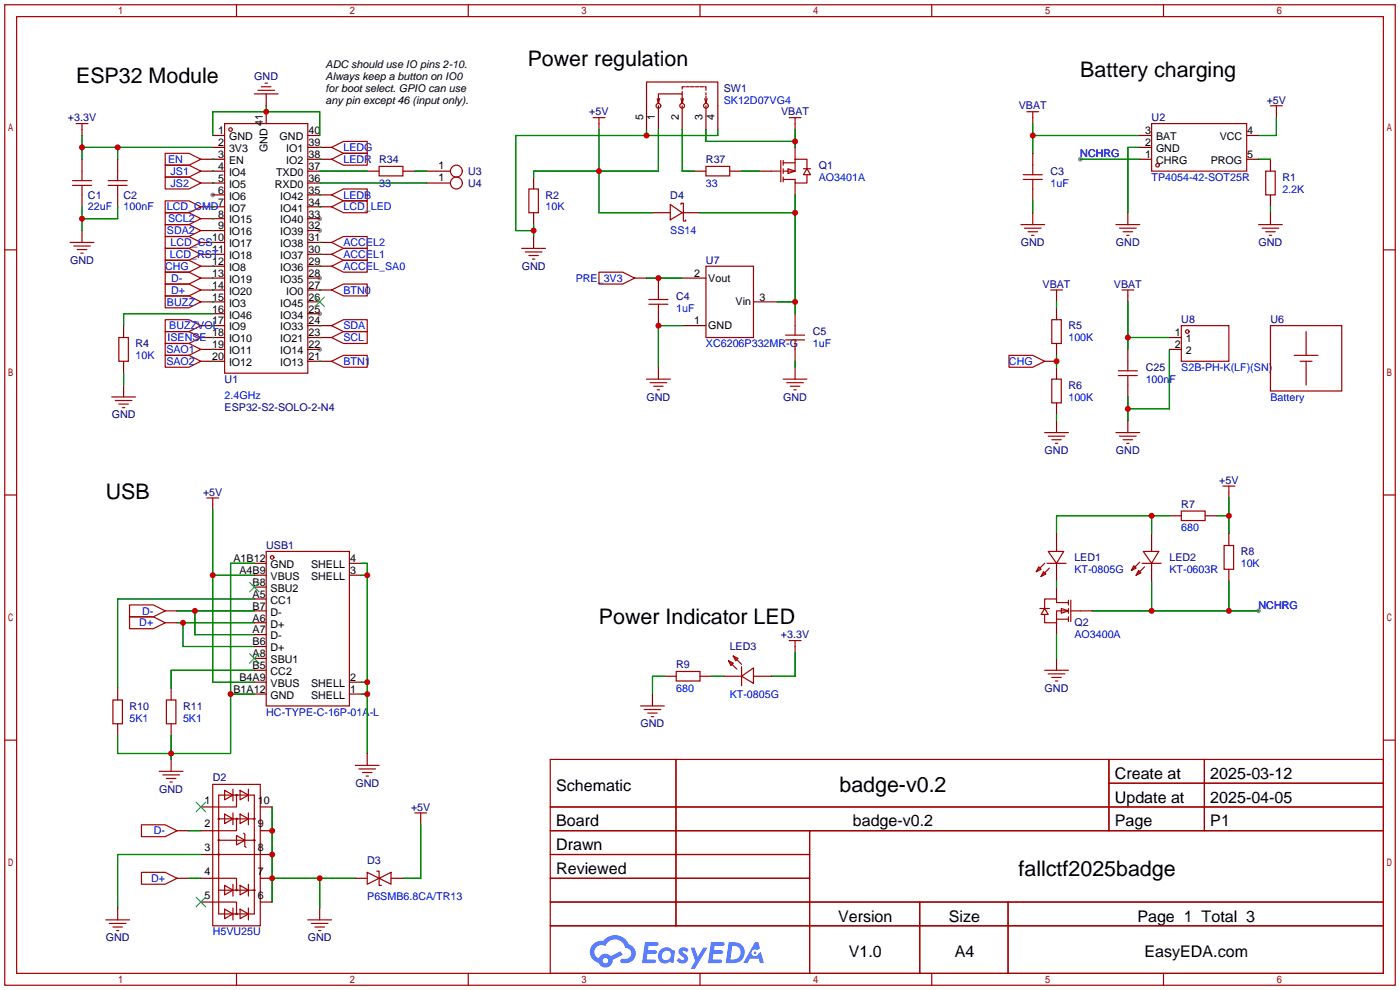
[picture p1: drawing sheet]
<svg xmlns="http://www.w3.org/2000/svg" width="299mm" height="212mm" viewBox="0 0 299 212" stroke-linecap="round" stroke-linejoin="round" font-family="sans-serif">
<g fill="#999">
<circle cx="45.5" cy="41.7" r=".51"/>
<circle cx="68.3" cy="74.7" r=".51"/>
<circle cx="68.3" cy="67.1" r=".51"/>
<circle cx="68.3" cy="59.4" r=".51"/>
<circle cx="68.3" cy="49.3" r=".51"/>
<circle cx="68.3" cy="46.7" r=".51"/>
<circle cx="230.9" cy="34" r=".51"/>
<circle cx="269" cy="130.6" r=".51"/>
</g>
<g fill="none" stroke="#a10000" stroke-width=".25">
<path d="M1 1h297.2v209.6h-297.2zM3.6 3.6h292.1v204.4h-292.1zM50.5 1v2.6M100.1 1v2.6M149.6 1v2.6M199.1 1v2.6M248.7 1v2.6M1 53.4h2.6M295.7 53.4h2.5M1 105.8h2.6M295.7 105.8h2.5M1 158.2h2.6"/>
<path d="M295.7 158.2h2.5M117.6 162.3h178.1v45.7h-178.1zM117.6 172.5h178.1M117.6 177.5h178.1M144.5 162.3v35.6M173 177.5v30.5M237 162.3v15.2M237 167.4h58.7M257.4 162.3v15.2M117.6 182.6h55.4M117.6 192.8h178.1M117.6 187.7h55.4"/>
<path d="M117.6 197.9h178.1M196.6 192.8v15.2M215.4 192.8v15.2M50.5 208v2.6M100.1 208v2.6M149.6 208v2.6M199.1 208v2.6M248.7 208v2.6"/>
</g>
<g fill="#5487ff">
<path d="M145.3 202.7a1.3 1.3 0 0 1 1.9 .3l-.4 .6a.54 .54 0 0 0-.9-.2l.1 .2a1.34 1.34 0 0 1 .9 1.8 1.47 1.47 0 0 1-2.3-.1l.5-.6 .8 .5a.31 .31 0 0 0 .4-.3 .31 .31 0 0 0-.3-.4 1.12 1.12 0 0 1-.7-1.8z"/>
<path d="M147.6 202.5h.9l.6 2 1.2-2h.9l-2.7 4.6h-.9l1-1.7z"/>
<path d="M137.8 201.4h1.7a1.31 1.31 0 0 1 1.2 .2 .4 .4 0 0 1-.3 .5l-1.8 .1-.1 .9h1.6a.4 .4 0 0 1 .4 .4 .4 .4 0 0 1-.5 .4h-1.6l-.2 1.2h1.4a.46 .46 0 0 1 .5 0 .46 .46 0 0 1 .1 .5l-.4 .2h-2.6z"/>
<path d="M151.9 201.4h1.7a1.32 1.32 0 0 1 1.2 .2 .39 .39 0 0 1-.3 .5l-1.8 .1-.1 .9h1.6a.4 .4 0 0 1 .4 .4 .4 .4 0 0 1-.4 .4h-1.7l-.2 1.2h1.4a.46 .46 0 0 1 .5 0 .46 .46 0 0 1 .1 .5l-.4 .2h-2.6z"/>
<path d="M161.3 201.4h.8l.3 1.3-.6 .4a.75 .75 0 0 0-1.1 .3 .75 .75 0 0 0 .5 1 .75 .75 0 0 0 .9-.7l.5-.2 .6 2.3h-.8l-.3-.9h-1.8l-.5 .9h-1z"/>
<path d="M155.7 201.4l-.6 4.4h1.5a2.27 2.27 0 0 0 2.6-2.2 2.27 2.27 0 0 0-2.7-2.2zM156.5 202.1a1.5 1.5 0 0 1 1.8 1.6 1.5 1.5 0 0 1-1.9 1.4h-.3z"/>
<path d="M141.2 203a1.6 1.6 0 0 0-.3 2.3 1.6 1.6 0 0 0 2.3 .2l.7 .3 .3-2.4-.1-.3-.5-.1a1.58 1.58 0 0 0-2.4 0zM141.8 203.5a.98 .98 0 0 1 1.6 .4 .98 .98 0 0 1-1.1 1.3 .94 .94 0 0 1-.9-.7 .94 .94 0 0 1 .4-1z"/>
<path d="M126.8 201.8a2.37 2.37 0 0 0 1.1 4 1.54 1.54 0 0 0 1.8 1 1.54 1.54 0 0 0 1.2-1.6l2.2-1.1-.5-.8-2 1a1.57 1.57 0 0 0-2.7 .5 1.5 1.5 0 0 1-.7-2.1 1.5 1.5 0 0 1 2.2-.5 2.23 2.23 0 0 1 2.3-1.4 2.23 2.23 0 0 1 2 1.8 1.16 1.16 0 0 1 1.2 1.1 1.16 1.16 0 0 1-1.1 1.2h-.7a.47 .47 0 0 0-.5 .4 .47 .47 0 0 0 .4 .5 2.17 2.17 0 0 0 2.5-.9 2.17 2.17 0 0 0-.3-2.7l-.8-.4a3.2 3.2 0 0 0-5.5-.7l-1.1 .1zM128.8 205.3a.6 .6 0 0 1 1.2 0 .6 .6 0 0 1-1.2 0z"/>
<circle cx="161.4" cy="203.6" r=".28"/>
</g>
<g fill="none" stroke="#870000" stroke-width=".25">
<path d="M17.5 27.7v1.3M17.5 34v2.6M25.1 34v2.6M42.9 34h5.1M42.9 36.6h5.1M42.9 39.1h5.1M45.5 29h2.5M45.5 31.5h2.5M56.9 20.1v2.5M56.9 23.9v2.5M65.8 29h2.5M65.8 31.5h5.1"/>
<path d="M65.8 34h5.1M65.8 36.6h2.5M65.8 39.1h2.5M78.5 36.6h2.5M86.1 36.6h2.5M91.2 36.6h5.1M91.2 39.1h5.1M114 37.8v2.6M128 26.4v1.3M138.2 22.6v5.1M140.7 22.6v5.1M145.8 22.6v5.1"/>
<path d="M148.3 36.6h2.6M150.9 22.6v5.1M153.4 22.6v5.1M156 36.6h2.5M162.3 36.6h2.5M169.9 26.4v1.3M169.9 31.5v2.5M169.9 39.1v2.6M220.7 25.1v1.3M220.7 32.8v2.5M243.6 29h2.5M243.6 31.5h2.5"/>
<path d="M243.6 34h2.5M266.4 29h2.6M266.4 34h2.6M271.5 34v2.6M272.8 23.9v1.2M17.5 41.7v2.5M17.5 49.3v2.5M25.1 41.7v2.5M42.9 44.2h5.1M42.9 46.7h5.1M42.9 49.3h5.1M42.9 51.8h5.1"/>
<path d="M42.9 54.4h5.1M42.9 56.9h5.1M42.9 59.4h5.1M45.5 41.7h2.5M65.8 41.7h5.1M65.8 44.2h5.1M65.8 46.7h2.5M65.8 49.3h2.5M65.8 51.8h5.1M65.8 54.4h5.1M65.8 56.9h5.1M65.8 59.4h2.5"/>
<path d="M114 45.5v2.5M114 50.5v2.6M135.6 59.4h2.6M139.4 45.5h3.9M140.7 59.4v2.6M145.8 59.4h5.1M145.8 45.5h3.8M220.7 40.4v2.5M220.7 45.5v2.5M241 45.5v2.5M271.5 41.7v2.5M271.5 45.5v2.5"/>
<path d="M26.4 69.6v2.5M26.4 77.2v2.6M42.9 62h5.1M42.9 64.5h5.1M42.9 69.6h5.1M42.9 72.1h5.1M42.9 74.7h5.1M42.9 77.2h5.1M45.5 67.1h2.5M65.8 62h5.1M65.8 64.5h2.5M65.8 67.1h2.5"/>
<path d="M65.8 69.6h5.1M65.8 72.1h5.1M65.8 74.7h2.5M65.8 77.2h5.1M140.7 67.1v2.5M140.7 78.5v2.5M145.8 69.6h5.1M161 64.5h5.1M169.9 67.1v2.5M169.9 74.7v2.5M169.9 78.5v2.5M223.3 77.2h2.5"/>
<path d="M225.8 63.2v1.3M225.8 65.8v2.5M225.8 73.4v2.5M225.8 78.5v2.5M241 63.2v1.3M241 74.7v2.5M249.9 72.1h2.6M249.9 74.7h2.6M26.4 82.3v2.5M225.8 86.1v2.5M225.8 89.9v2.6M241 82.3v2.5"/>
<path d="M241 89.9v2.6M45.5 107.7v1.3M225.8 114v3.9M246.1 114v3.9M249.9 110.2h2.6M257.6 110.2h2.5M262.6 105.2v1.2M262.6 114v2.6M35.3 130.6h2.5M35.3 133.1h2.5M54.4 120.4h2.5M54.4 122.9h2.5"/>
<path d="M54.4 125.5h2.5M54.4 128h2.5M54.4 130.6h2.5M54.4 133.1h2.5M54.4 135.6h2.5M54.4 138.2h2.5M74.7 120.4h2.5M74.7 122.9h2.5M169.9 138.2v1.2M225.8 120.4v3.8M225.8 125.5v2.5M225.8 133.1v2.5"/>
<path d="M230.9 130.6h2.5M246.1 120.4v3.8M262.6 121.7v2.5M25.1 147.1v2.5M25.1 154.7v2.5M36.6 147.1v2.5M36.6 154.7v2.5M54.4 140.7h2.5M54.4 143.3h2.5M54.4 145.8h2.5M54.4 148.3h2.5M74.7 145.8h2.5"/>
<path d="M74.7 148.3h2.5M139.4 148.3v2.6M142 144.5h2.5M149.6 144.5h2.5M154.7 144.5h3.8M161 144.5h3.8M225.8 140.7v2.6M36.6 162.3v2.5M37.8 177.5h2.6M42.9 177.5h2.6M42.9 172.5h2.6M55.6 177.5h2.6"/>
<path d="M55.6 172.5h2.6M78.5 161v2.6M89.9 175v1.3M25.1 194.1v2.5M37.8 187.7h2.6M42.9 187.7h2.6M42.9 182.6h2.6M42.9 192.8h2.6M55.6 187.7h2.6M55.6 182.6h2.6M55.6 192.8h2.6M68.3 194.1v2.5"/>
<path d="M75.9 187.7h2.6M83.6 187.7h2.5"/>
</g>
<g fill="none" stroke="#a10000" stroke-width=".25">
<path d="M55.1 19.3h3.6M55.9 18.5h2M56.6 17.8h.5M145.8 19.6v.5M146.3 18.5h-.5v.6M146.6 18.5h.7M147.6 18.5h.7M148.6 18.5h.8M149.6 18.5h.8M150.6 18.5h.3v.8M150.9 19.8v.5M15.5 38.6h4.1"/>
<path d="M15.5 39.6h4.1M16.3 26.4h2.5M17.5 26.4v1.3M17.5 36.6v2M17.5 39.6v2.1M23.1 38.6h4.1M23.1 39.6h4.1M25.1 36.6v2M25.1 39.6v2.1M35.3 32.8h5.1l2.5 1.2-2.5 1.3h-5.1zM35.3 37.8h5.1l2.5 1.3-2.5 1.3h-5.1zM35.3 35.3h5.1l2.5 1.3-2.5 1.2h-5.1z"/>
<path d="M48 26.4h17.8v53.4h-17.8zM54.4 20.1h5M70.9 34l2.5-1.2h5.1v2.5h-5.1zM70.9 31.5l2.5-1.3h5.1v2.6h-5.1zM81 35.6h5.1v2h-5.1zM126.7 25.1h2.6M128 25.1v1.3M138.2 22.6v-5.1h15.2v5.1M140.5 21.1l.2 1M141 21.1l-.3 1M145.5 21.1l.3 1M146 21.1l-.2 1v-2h-5.1v2"/>
<path d="M150.6 21.1l.3 1M150.9 35.6h5.1v2h-5.1zM150.9 20.6v.5M151.1 21.1l-.2 1v-.8M164.8 36.6h2.1M166.9 34.3v4.6M167.4 34.8h2.5M167.4 34.3v1M167.4 36.1v1M167.4 37.8v1.1M168.4 36.1l1.5 .5-1.5 .5zM168.7 25.1h2.5"/>
<path d="M169.9 25.1v1.3M171.7 36.1h1.5M172.5 36.1l.7 1.2h-1.5zM172.5 36.1v-2.1h-2.6v2.6h-2.5M172.5 37.3v1.8h-2.6v-.7h-2.5M218.7 37.3h4.1M218.7 38.4h4.1M219.5 23.9h2.5M220.7 23.9v1.2M220.7 35.3v2M220.7 38.4v2M246.1 26.4h20.3v10.2h-20.3z"/>
<path d="M270.5 36.6h2v5.1h-2zM271.5 22.6h2.6M272.8 22.6v1.3M15 51.8h5.1M15.7 52.6h3.6M16.5 53.3h2M17.3 54.1h.5M35.3 58.2h5.1l2.5 1.2-2.5 1.3h-5.1zM35.3 42.9h5.1l2.5 1.3-2.5 1.3h-5.1zM35.3 48h5.1l2.5 1.3-2.5 1.2h-5.1zM35.3 53.1h5.1l2.5 1.3-2.5 1.2h-5.1zM35.3 50.5h5.1l2.5 1.3-2.5 1.3h-5.1z"/>
<path d="M35.3 45.5h5.1l2.5 1.2-2.5 1.3h-5.1zM35.3 55.6h5.1l2.5 1.3-2.5 1.3h-5.1zM70.9 56.9l2.5-1.3h5.1v2.6h-5.1zM70.9 41.7l2.5-1.3h5.1v2.5h-5.1zM70.9 51.8l2.5-1.3h5.1v2.6h-5.1zM70.9 54.4l2.5-1.3h5.1v2.5h-5.1zM70.9 44.2l2.5-1.3h5.1v2.6h-5.1zM111.5 53.1h5.1M112.3 53.8h3.5M113 40.4h2.1v5.1h-2.1zM113 54.6h2.1M113.8 55.4h.5"/>
<path d="M128 58.2h5.1l2.5 1.2-2.5 1.3h-5.1zM143.3 43.7l2.5 1.8-2.5 1.5zM145.5 43.7v-.3h.5v3.8h.6v-.2M150.9 56.9h10.1v15.2h-10.1zM218.2 48h5.1M218.9 48.8h3.6M219.7 49.5h2M220.5 50.3h.5M238.5 48h5.1M239.3 48.8h3.5M240 49.5h2.1M240.8 50.3h.5"/>
<path d="M269 48h5.1M269.7 48.8h3.6M270.5 49.5h2M271.3 50.3h.5M25.4 72.1h2v5.1h-2zM35.3 60.7h5.1l2.5 1.3-2.5 1.2h-5.1zM35.3 63.2h5.1l2.5 1.3-2.5 1.3h-5.1zM35.3 70.9h5.1l2.5 1.2-2.5 1.3h-5.1zM35.3 68.3h5.1l2.5 1.3-2.5 1.3h-5.1zM35.3 75.9h5.1l2.5 1.3-2.5 1.3h-5.1zM35.3 73.4h5.1l2.5 1.3-2.5 1.2h-5.1zM70.9 69.6l2.5-1.3h5.1v2.6h-5.1z"/>
<path d="M70.9 72.1l2.5-1.2h5.1v2.5h-5.1zM70.9 77.2l2.5-1.3h5.1v2.6h-5.1zM70.9 62l2.5-1.3h5.1v2.5h-5.1zM138.7 64h4M138.7 65h4M140.7 62v2M140.7 65v2.1M167.9 71.6h4.1M167.9 72.6h4.1M169.9 69.6v2M169.9 72.6v2.1M215.6 75.9h5.1l2.6 1.3-2.6 1.3h-5.1z"/>
<path d="M224.5 62h2.6M224.8 68.3h2v5.1h-2zM225.8 62v1.2M239 79.2h4.1M239.8 62h2.5M241 62v1.2M241 77.2v2M252.5 69.6h10.1v7.6h-10.1zM271.5 69.6h15.3v14h-15.3zM276.6 75.9h5.1M277.9 77.2h2.5M279.1 70.9v5"/>
<path d="M279.1 77.2v5.1M23.9 84.8h5.1M24.6 85.6h3.6M25.4 86.4h2M26.2 87.1h.5M138.2 81h5.1M138.9 81.8h3.6M139.7 82.5h2M140.5 83.3h.5M167.4 81h5.1M168.1 81.8h3.6M168.9 82.5h2"/>
<path d="M169.7 83.3h.5M223.3 92.5h5M224 93.2h3.6M224.8 81h2v5.1h-2zM224.8 94h2M225.6 94.7h.5M238.5 92.5h5.1M239 80.3h4.1M239.3 93.2h3.5M240 94h2.1M240.8 94.7h.5M241 80.3v2"/>
<path d="M44.2 106.4h2.5M45.5 106.4v1.3M56.9 117.9h17.8v33h-17.8zM224 117.9h3.3l-1.5 2.5zM244.3 117.9h3.3l-1.5 2.5zM252.5 109.2h5.1v2.1h-5.1zM261.4 103.9h2.5M261.6 116.6h2.1v5.1h-2.1zM262.6 103.9v1.3M27.7 129.3h5.1l2.5 1.3-2.5 1.2h-5.1zM27.7 131.8h5.1l2.5 1.3-2.5 1.3h-5.1zM168.7 136.9h2.5"/>
<path d="M169.9 136.9v1.3M222 121.2l.5 .5-1 .5zM222.2 130h2.1M223 122.2l.5 .5-1 .5zM223.3 130l.7 1.3h-1.5zM223.3 120.4l-1.8 1.8M223.8 120.4h4M224.3 121.4l-1.8 1.8M225.8 132.3h2.5M226.8 130l1.5 .6-1.5 .5zM228.3 128.8h-2.5v-.8h-2.5v2M228.3 130.6h-2.5v2.5h-2.5v-1.8"/>
<path d="M228.3 128.3v1M228.3 130v1.1M228.3 131.8v1M228.9 128.3v4.5M228.9 130.6h2M242.3 120.9l.5 .5-1 .5zM243.3 121.9l.5 .5-1 .5zM243.6 120.1l-1.8 1.8M244.1 120.4h4.1M244.6 121.2l-1.8 1.7M24.1 149.6h2.1v5.1h-2.1zM35.6 149.6h2v5.1h-2z"/>
<path d="M136.9 150.9h5.1M137.7 151.6h3.5M138.4 152.4h2.1M139.2 153.2h.5M144.5 143.5h5.1v2h-5.1zM155.7 141.2l1 .5-.5 .5zM155.7 141.2l1.8 1.8M156.7 140.2l1 .5-.5 .5zM156.7 140.2l1.8 1.8M158.5 144.5l2.5-1.8v3.4zM158.5 142.5v4.1M223.3 143.3h5"/>
<path d="M224 144h3.6M224.8 144.8h2M225.6 145.5h.5M30.2 176.3h5.1l2.5 1.2-2.5 1.3h-5.1zM34 164.8h5.1M34.8 165.6h3.6M35.6 166.4h2M36.3 167.1h.5M45.5 167.6h10.1v30.3h-10.1zM46.7 169.9h7.7v25.4h-7.7zM46.7 175h7.7M46.7 179.6h7.7"/>
<path d="M48 168.9l1.8 1-1.8 1zM48 174l1.8 1-1.8 1zM49.8 168.7v2.5M49.8 173.7v2.6M50.5 178.6l1.8 1-1.8 1zM50.5 169.9v2.6h-5M50.5 175v2.5h-5M51.3 168.9l1.8 1-1.8 1zM51.3 174l1.8 1-1.8 1zM52.1 178.1l.2 .2v2.5l.3 .3M53.1 168.7v2.5M53.1 173.7v2.6"/>
<path d="M75.9 163.6h5.1M76.7 164.3h3.6M77.5 165.1h2M78.2 165.9h.5M88.6 173.7h2.6M89.9 173.7v1.3M22.6 196.6h5.1M23.4 197.4h3.5M24.1 198.1h2.1M24.9 198.9h.5M30.2 186.4h5.1l2.5 1.3-2.5 1.3h-5.1zM45.5 187.7h5v2.5"/>
<path d="M45.5 192.8h5v2.5M45.5 182.6h10.1M46.7 190.2h7.7M48 189.2l1.8 1-1.8 1.1zM48 194.3l1.8 1-1.8 1zM49.8 189v2.5M49.8 194.1v2.5M51.3 189.2l1.8 1-1.8 1.1zM51.3 194.3l1.8 1-1.8 1zM53.1 189v2.5M53.1 194.1v2.5M65.8 196.6h5.1"/>
<path d="M66.5 197.4h3.6M67.3 198.1h2M68.1 198.9h.5M78.5 186.4l2.5 1.3-2.5 1.3zM80.5 186.2h.5v3h.5M81 187.7l2.6-1.3v2.6z"/>
<circle cx="49.3" cy="27.7" r=".38"/>
<circle cx="97.5" cy="39.1" r="1.27"/>
<circle cx="97.5" cy="36.6" r="1.27"/>
<circle cx="140.7" cy="22.6" r=".51"/>
<circle cx="145.8" cy="22.6" r=".51"/>
<circle cx="150.9" cy="22.6" r=".51"/>
<circle cx="247.4" cy="35.3" r=".38"/>
<circle cx="253.7" cy="70.9" r=".38"/>
<circle cx="58.2" cy="119.1" r=".38"/>
<circle cx="46.7" cy="179.6" r=".13"/>
<circle cx="46.7" cy="175" r=".13"/>
<circle cx="50.5" cy="169.9" r=".13"/>
<circle cx="50.5" cy="175" r=".13"/>
<circle cx="54.4" cy="179.6" r=".13"/>
<circle cx="54.4" cy="175" r=".13"/>
<circle cx="46.7" cy="182.6" r=".13"/>
<circle cx="50.5" cy="190.2" r=".13"/>
<circle cx="50.5" cy="195.3" r=".13"/>
<circle cx="54.4" cy="190.2" r=".13"/>
</g>
<g fill="none" stroke="#008700" stroke-width=".25">
<path d="M17.5 31.5h28M17.5 29v5M25.1 31.5v2.5M45.5 34h.1M45.5 39.1h.1M45.5 36.6h.1M45.5 29v-5.1h22.8v5.1M56.9 22.6v1.3M68.3 34h.1M68.3 31.5h.1M68.3 39.1h22.9M68.3 36.6h10.2"/>
<path d="M88.6 36.6h2.6M128 27.7v17.8h11.4M138.2 27.7v1.3M140.7 27.7v8.9h-26.7v1.2M145.8 27.7v8.9h2.5M150.9 27.7v2.5h19M153.4 27.7v1.3h-43.2v20.3h3.8M158.5 36.6h3.8M169.9 27.7v3.8M220.7 29h22.9M220.7 26.4v6.4M230.9 34h12.7"/>
<path d="M243.6 31.5h-2.6v14M269 34h2.5M272.8 25.1v3.9h-3.8M17.5 44.2v5.1M25.1 44.2v2.5h-7.6M45.5 59.4h.1M45.5 46.7h.1M45.5 49.3h.1M45.5 51.8h.1M45.5 54.4h.1M45.5 44.2h.1M45.5 56.9h.1"/>
<path d="M68.3 56.9h.1M68.3 41.7h.1M68.3 54.4h.1M68.3 51.8h.1M68.3 44.2h.1M114 48v2.5M138.2 59.4h7.6M149.6 45.5h20.3M169.9 41.7v25.4M220.7 42.9v2.6M271.5 44.2v1.3M26.4 79.8v2.5"/>
<path d="M45.5 62h.1M45.5 64.5h.1M45.5 72.1h.1M45.5 69.6h.1M45.5 74.7h.1M45.5 77.2h.1M45.5 67.1h-19.1v2.5M68.3 72.1h.1M68.3 69.6h.1M68.3 77.2h.1M68.3 62h.1M145.8 69.6h-5.1v8.9"/>
<path d="M166.1 64.5h3.8M169.9 77.2v1.3M225.8 64.5v1.3M225.8 75.9v2.6M241 72.1h8.9M241 64.5v10.2M249.9 74.7v12.7h-8.9M225.8 88.6v1.3M241 84.8v5.1M45.5 109v36.8h8.9M246.1 110.2v3.8M249.9 110.2h-24.1v3.8"/>
<path d="M260.1 110.2h2.5M262.6 106.4v7.6M37.8 130.6h16.6M37.8 133.1h16.6M39.1 133.1v5.1h15.3M41.7 130.6v5h12.7M45.5 122.9h8.9M54.4 128h-29.3v19.1M54.4 120.4h-5.1v40.6h-24.2v-3.8M77.2 122.9h1.3M77.2 120.4h1.3v40.6M169.9 139.4v5.1h-5.1"/>
<path d="M225.8 124.2v1.3M225.8 135.6v5.1M233.4 130.6h35.6M246.1 124.2v6.4M262.6 124.2v6.4M36.6 157.2v5.1M49.3 148.3h5.1M54.4 143.3h-17.8v3.8M77.2 145.8h1.3M77.2 148.3h1.3M142 144.5h-2.6v3.8M152.1 144.5h2.6"/>
<path d="M40.4 177.5h2.5M58.2 172.5v20.3M89.9 176.3v11.4h-3.8M40.4 187.7h2.5M42.9 182.6h-17.8v11.5M58.2 187.7h17.7M68.3 187.7v6.4"/>
</g>
<path d="M67.3 63.5l2 2M69.3 63.5l-2 2M53.3 124.5l2.1 2M53.3 139.7l2.1 2M55.4 124.5l-2.1 2M55.4 139.7l-2.1 2M41.9 171.5l2 2M43.9 171.5l-2 2M41.9 191.8l2 2M43.9 191.8l-2 2" fill="none" stroke="#3c3" stroke-width=".25"/>
<g fill="#c00">
<circle cx="45.5" cy="122.9" r=".63"/>
<circle cx="241" cy="72.1" r=".63"/>
<circle cx="241" cy="87.4" r=".63"/>
<circle cx="41.7" cy="130.6" r=".63"/>
<circle cx="39.1" cy="133.1" r=".63"/>
<circle cx="56.9" cy="23.9" r=".63"/>
<circle cx="25.1" cy="31.5" r=".63"/>
<circle cx="17.5" cy="31.5" r=".63"/>
<circle cx="17.5" cy="46.7" r=".63"/>
<circle cx="220.7" cy="29" r=".63"/>
<circle cx="169.9" cy="30.2" r=".63"/>
<circle cx="225.8" cy="77.2" r=".63"/>
<circle cx="114" cy="49.3" r=".63"/>
<circle cx="138.2" cy="29" r=".63"/>
<circle cx="262.6" cy="130.6" r=".63"/>
<circle cx="246.1" cy="130.6" r=".63"/>
<circle cx="262.6" cy="110.2" r=".63"/>
<circle cx="78.5" cy="148.3" r=".63"/>
<circle cx="78.5" cy="145.8" r=".63"/>
<circle cx="78.5" cy="122.9" r=".63"/>
<circle cx="49.3" cy="148.3" r=".63"/>
<circle cx="36.6" cy="161" r=".63"/>
<circle cx="68.3" cy="187.7" r=".63"/>
<circle cx="58.2" cy="187.7" r=".63"/>
<circle cx="58.2" cy="182.6" r=".63"/>
<circle cx="58.2" cy="177.5" r=".63"/>
<circle cx="140.7" cy="69.6" r=".63"/>
<circle cx="140.7" cy="59.4" r=".63"/>
<circle cx="246.1" cy="110.2" r=".63"/>
<circle cx="169.9" cy="45.5" r=".63"/>
<circle cx="169.9" cy="64.5" r=".63"/>
<circle cx="128" cy="36.6" r=".63"/>
</g>
<g font-size="4.6">
<text x="16.3" y="17.8">ESP32 Module</text>
<text x="112.8" y="14">Power regulation</text>
<text x="230.9" y="16.6">Battery charging</text>
<text x="22.6" y="106.7">USB</text>
<text x="128" y="133.4">Power Indicator LED</text>
<text x="179.4" y="169.3">badge-v0.2</text>
<text x="217.7" y="187.1">fallctf2025badge</text>
</g>
<g font-size="3.4">
<text x="238.3" y="166.5">Create at</text>
<text x="258.7" y="166.5">2025-03-12</text>
<text x="118.9" y="169">Schematic</text>
<text x="238.3" y="171.6">Update at</text>
<text x="258.7" y="171.6">2025-04-05</text>
<text x="118.9" y="176.6">Board</text>
<text x="182.3" y="176.6">badge-v0.2</text>
<text x="238.3" y="176.6">Page</text>
<text x="258.7" y="176.6">P1</text>
<text x="118.9" y="181.7">Drawn</text>
<text x="118.9" y="186.8">Reviewed</text>
<text x="179.1" y="197">Version</text>
<text x="202.8" y="197">Size</text>
<text x="243.1" y="197">Page 1 Total 3</text>
<text x="181.4" y="204.6">V1.0</text>
<text x="204" y="204.6">A4</text>
<text x="244.6" y="204.6">EasyEDA.com</text>
</g>
<g font-size="2.3" fill="#000080">
<text x="54.4" y="17">GND</text>
<text x="154.7" y="19.6">SW1</text>
<text x="217.7" y="23.4">VBAT</text>
<text x="270.7" y="22.1">+5V</text>
<text x="14.5" y="25.9">+3.3V</text>
<text x="125.9" y="24.7">+5V</text>
<text x="166.9" y="24.7">VBAT</text>
<text x="246.1" y="25.9">U2</text>
<text x="150.9" y="34.8">R37</text>
<text x="100.1" y="37.4">U3</text>
<text x="100.1" y="39.9">U4</text>
<text x="175" y="36.1">Q1</text>
<text x="224.5" y="37.4">C3</text>
<text x="274.1" y="38.6">R1</text>
<text x="18.8" y="42.4">C1</text>
<text x="26.4" y="42.4">C2</text>
<text x="116.6" y="42.4">R2</text>
<text x="143.3" y="42.4">D4</text>
<text x="218.2" y="52.6">GND</text>
<text x="238.5" y="52.6">GND</text>
<text x="269" y="52.6">GND</text>
<text x="15" y="56.4">GND</text>
<text x="111.5" y="57.7">GND</text>
<text x="150.9" y="56.4">U7</text>
<text x="144.5" y="64">C4</text>
<text x="222.8" y="61.5">VBAT</text>
<text x="238.1" y="61.5">VBAT</text>
<text x="173.7" y="71.7">C5</text>
<text x="228.3" y="70.4">R5</text>
<text x="252.5" y="69.1">U8</text>
<text x="271.5" y="69.1">U6</text>
<text x="29" y="74.2">R4</text>
<text x="48" y="81.8">U1</text>
<text x="228.3" y="83.1">R6</text>
<text x="244.9" y="79.3">C25</text>
<text x="23.9" y="89.4">GND</text>
<text x="48" y="87.9">ESP32-S2-SOLO-2-N4</text>
<text x="138.2" y="85.6">GND</text>
<text x="167.4" y="85.6">GND</text>
<text x="223.3" y="97.1">GND</text>
<text x="238.5" y="97.1">GND</text>
<text x="43.4" y="105.9">+5V</text>
<text x="260.6" y="103.4">+5V</text>
<text x="252.5" y="108.5">R7</text>
<text x="56.9" y="117.4">USB1</text>
<text x="229.6" y="119.9">LED1</text>
<text x="249.9" y="119.9">LED2</text>
<text x="265.2" y="118.6">R8</text>
<text x="166.9" y="136.4">+3.3V</text>
<text x="229.6" y="133.9">Q2</text>
<text x="144.5" y="142.8">R9</text>
<text x="156" y="139">LED3</text>
<text x="223.3" y="147.9">GND</text>
<text x="27.7" y="151.7">R10</text>
<text x="39.1" y="151.7">R11</text>
<text x="136.9" y="155.5">GND</text>
<text x="45.5" y="166.9">D2</text>
<text x="34" y="169.4">GND</text>
<text x="75.9" y="168.2">GND</text>
<text x="87.8" y="173.3">+5V</text>
<text x="78.5" y="184.7">D3</text>
<text x="22.6" y="201.2">GND</text>
<text x="65.8" y="201.2">GND</text>
</g>
<g font-size="2.3">
<text x="69.6" y="14.5">ADC should use IO pins 2-10.</text>
<text x="69.6" y="17">Always keep a button on IO0</text>
<text x="69.6" y="19.6">for boot select. GPIO can use</text>
<text x="69.6" y="22.1">any pin except 46 (input only).</text>
<text x="46.6" y="28.7">1</text>
<text x="48.9" y="30">GND</text>
<text x="56.2" y="26.9" transform="rotate(-90 56.2 26.9)">41</text>
<text x="59.8" y="30">GND</text>
<text x="65.9" y="28.7">40</text>
<text x="137.4" y="25.6" transform="rotate(-90 137.4 25.6)">5</text>
<text x="140" y="25.6" transform="rotate(-90 140 25.6)">1</text>
<text x="145.1" y="25.6" transform="rotate(-90 145.1 25.6)">2</text>
<text x="150.1" y="25.6" transform="rotate(-90 150.1 25.6)">3</text>
<text x="152.7" y="25.6" transform="rotate(-90 152.7 25.6)">4</text>
<text x="244.7" y="28.7">3</text>
<text x="247.1" y="30">BAT</text>
<text x="260.7" y="30">VCC</text>
<text x="266.6" y="28.7">4</text>
<text x="46.6" y="31.2">2</text>
<text x="46.6" y="33.8">3</text>
<text x="48.9" y="32.5">3V3</text>
<text x="48.9" y="35.1">EN</text>
<text x="57.2" y="32.5" transform="rotate(-90 57.2 32.5)">GND</text>
<text x="61.2" y="35.1">IO2</text>
<text x="61.2" y="32.5">IO1</text>
<text x="65.9" y="33.8">38</text>
<text x="65.9" y="31.2">39</text>
<text x="244.7" y="31.2">2</text>
<text x="244.7" y="33.8">1</text>
<text x="247.1" y="32.5">GND</text>
<text x="247.1" y="35.1">CHRG</text>
<text x="258.8" y="35.1">PROG</text>
<text x="266.6" y="33.8">5</text>
<text x="46.6" y="36.3">4</text>
<text x="46.6" y="38.9">5</text>
<text x="46.6" y="41.4">6</text>
<text x="48.9" y="37.6">IO4</text>
<text x="48.9" y="40.1">IO5</text>
<text x="58.7" y="40.1">RXD0</text>
<text x="59" y="37.6">TXD0</text>
<text x="65.9" y="41.4">35</text>
<text x="65.9" y="38.9">36</text>
<text x="65.9" y="36.3">37</text>
<text x="93.7" y="36.1">1</text>
<text x="93.7" y="38.6">1</text>
<text x="46.6" y="43.9">7</text>
<text x="46.6" y="46.5">8</text>
<text x="48.9" y="42.7">IO6</text>
<text x="48.9" y="45.2">IO7</text>
<text x="48.9" y="47.8">IO15</text>
<text x="59.9" y="47.8">IO40</text>
<text x="59.9" y="45.2">IO41</text>
<text x="59.9" y="42.7">IO42</text>
<text x="65.9" y="46.5">33</text>
<text x="65.9" y="43.9">34</text>
<text x="45.3" y="51.6">10</text>
<text x="46.6" y="49">9</text>
<text x="48.9" y="50.3">IO16</text>
<text x="48.9" y="52.8">IO17</text>
<text x="59.9" y="52.8">IO38</text>
<text x="59.9" y="50.3">IO39</text>
<text x="65.9" y="51.6">31</text>
<text x="65.9" y="49">32</text>
<text x="45.3" y="54.1">11</text>
<text x="45.3" y="56.6">12</text>
<text x="45.3" y="59.2">13</text>
<text x="48.9" y="55.4">IO18</text>
<text x="48.9" y="57.9">IO8</text>
<text x="59.9" y="57.9">IO36</text>
<text x="59.9" y="55.4">IO37</text>
<text x="65.9" y="59.2">28</text>
<text x="65.9" y="56.6">29</text>
<text x="65.9" y="54.1">30</text>
<text x="148.3" y="59.2">2</text>
<text x="45.3" y="61.7">14</text>
<text x="45.3" y="64.3">15</text>
<text x="48.9" y="60.5">IO19</text>
<text x="48.9" y="63">IO20</text>
<text x="48.9" y="65.5">IO3</text>
<text x="59.9" y="65.5">IO45</text>
<text x="59.9" y="60.5">IO35</text>
<text x="61.2" y="63">IO0</text>
<text x="65.9" y="64.3">26</text>
<text x="65.9" y="61.7">27</text>
<text x="151.4" y="60.2">Vout</text>
<text x="157.2" y="65.3">Vin</text>
<text x="162.3" y="64.3">3</text>
<text x="45.3" y="66.8">16</text>
<text x="45.3" y="69.3">17</text>
<text x="45.3" y="71.9">18</text>
<text x="48.9" y="68.1">IO46</text>
<text x="48.9" y="70.6">IO9</text>
<text x="59.9" y="70.6">IO33</text>
<text x="59.9" y="68.1">IO34</text>
<text x="65.9" y="71.9">23</text>
<text x="65.9" y="69.3">24</text>
<text x="65.9" y="66.8">25</text>
<text x="148.3" y="69.3">1</text>
<text x="151.4" y="70.4">GND</text>
<text x="251.1" y="71.9">1</text>
<text x="45.3" y="74.4">19</text>
<text x="45.3" y="77">20</text>
<text x="48.9" y="73.2">IO10</text>
<text x="48.9" y="75.7">IO11</text>
<text x="59.9" y="75.7">IO14</text>
<text x="59.9" y="73.2">IO21</text>
<text x="65.9" y="77">21</text>
<text x="65.9" y="74.4">22</text>
<text x="251.1" y="74.4">2</text>
<text x="253.4" y="73.2">1</text>
<text x="253.4" y="75.7">2</text>
<text x="48.9" y="78.2">IO12</text>
<text x="59.9" y="78.2">IO13</text>
<text x="49.9" y="120.1">A1B12</text>
<text x="51.2" y="122.7">A4B9</text>
<text x="54" y="125.2">B8</text>
<text x="57.8" y="121.4">GND</text>
<text x="57.8" y="124">VBUS</text>
<text x="66.5" y="124">SHELL</text>
<text x="66.5" y="121.4">SHELL</text>
<text x="74.8" y="122.7">3</text>
<text x="74.8" y="120.1">4</text>
<text x="54" y="127.8">A5</text>
<text x="54" y="130.3">B7</text>
<text x="57.8" y="126.5">SBU2</text>
<text x="57.8" y="129">CC1</text>
<text x="57.8" y="131.6">D-</text>
<text x="54" y="132.8">A6</text>
<text x="54" y="135.4">A7</text>
<text x="54" y="137.9">B6</text>
<text x="57.8" y="134.1">D+</text>
<text x="57.8" y="136.7">D-</text>
<text x="54" y="140.5">A8</text>
<text x="54" y="143">B5</text>
<text x="57.8" y="139.2">D+</text>
<text x="57.8" y="141.7">SBU1</text>
<text x="49.9" y="148.1">B1A12</text>
<text x="51.2" y="145.5">B4A9</text>
<text x="57.8" y="144.3">CC2</text>
<text x="57.8" y="146.8">VBUS</text>
<text x="57.8" y="149.4">GND</text>
<text x="66.5" y="149.4">SHELL</text>
<text x="66.5" y="146.8">SHELL</text>
<text x="74.8" y="148.1">1</text>
<text x="74.8" y="145.5">2</text>
<text x="43.7" y="171.7">1</text>
<text x="55.1" y="171.7">10</text>
<text x="43.7" y="176.8">2</text>
<text x="55.1" y="176.8">9</text>
<text x="43.7" y="181.9">3</text>
<text x="55.1" y="181.9">8</text>
<text x="43.7" y="187">4</text>
<text x="55.1" y="187">7</text>
<text x="43.7" y="192.1">5</text>
<text x="55.1" y="192.1">6</text>
</g>
<g font-size="2.3" fill="#00f">
<text x="154.7" y="22.1">SK12D07VG4</text>
<text x="35.9" y="34.8">EN</text>
<text x="73.4" y="34.8">LEDR R34</text>
<text x="73.4" y="32.3">LEDG</text>
<text x="230.9" y="33.6">NCHRG</text>
<text x="36.4" y="39.9">JS2</text>
<text x="36.4" y="37.4">JS1</text>
<text x="81" y="39.9">33</text>
<text x="150.9" y="39.9">33</text>
<text x="175" y="38.6">AO3401A</text>
<text x="224.5" y="39.9">1uF</text>
<text x="246.1" y="38.6">TP4054-42-SOT25R</text>
<text x="274.1" y="41.2">2.2K</text>
<text x="18.8" y="45">22uF</text>
<text x="26.4" y="45">100nF</text>
<text x="35.7" y="45">LCD_CMD</text>
<text x="35.9" y="47.5">SCL2</text>
<text x="73.4" y="42.4">LEDB</text>
<text x="73.4" y="45">LCD_LED</text>
<text x="116.6" y="45">10K</text>
<text x="35.7" y="50.1">SDA2</text>
<text x="36.4" y="52.6">LCD_CS</text>
<text x="73.4" y="52.6">ACCEL2</text>
<text x="143.3" y="50.1">SS14</text>
<text x="35.3" y="57.7">CHG</text>
<text x="36.3" y="55.1">LCD_RST</text>
<text x="73.4" y="57.7">ACCEL_SA0</text>
<text x="73.4" y="55.1">ACCEL1</text>
<text x="35.7" y="65.3">BUZZ</text>
<text x="36.6" y="60.2">D-</text>
<text x="36.6" y="62.8">D+</text>
<text x="73.4" y="62.8">BTN0</text>
<text x="123.1" y="60.2">PRE_3V3</text>
<text x="36.2" y="70.4">BUZZVOL</text>
<text x="73.4" y="70.4">SDA</text>
<text x="144.5" y="66.6">1uF</text>
<text x="29" y="76.7">10K</text>
<text x="35.6" y="75.5">SAO1</text>
<text x="35.8" y="72.9">ISENSE</text>
<text x="73.4" y="72.9">SCL</text>
<text x="150.9" y="74.2">XC6206P332MR-G</text>
<text x="173.7" y="74.2">1uF</text>
<text x="228.3" y="72.9">100K</text>
<text x="35.6" y="78">SAO2</text>
<text x="73.4" y="78">BTN1</text>
<text x="215.6" y="78">CHG</text>
<text x="244.9" y="81.8">100nF</text>
<text x="252.5" y="79.3">S2B-PH-K(LF)(SN)</text>
<text x="48" y="85.4">2.4GHz</text>
<text x="228.3" y="85.6">100K</text>
<text x="271.5" y="85.6">Battery</text>
<text x="252.5" y="113.6">680</text>
<text x="229.6" y="122.5">KT-0805G</text>
<text x="249.9" y="122.5">KT-0603R</text>
<text x="265.2" y="121.2">10K</text>
<text x="30.4" y="131.3">D-</text>
<text x="269" y="130.1">NCHRG</text>
<text x="29.8" y="133.9">D+</text>
<text x="229.6" y="136.4">AO3400A</text>
<text x="144.5" y="147.9">680</text>
<text x="156" y="149.1">KT-0805G</text>
<text x="27.7" y="154.2">5K1</text>
<text x="39.1" y="154.2">5K1</text>
<text x="56.9" y="152.9">HC-TYPE-C-16P-01A-L</text>
<text x="32.9" y="178.3">D-</text>
<text x="32.3" y="188.5">D+</text>
<text x="78.5" y="192.3">P6SMB6.8CA/TR13</text>
<text x="45.5" y="199.9">H5VU25U</text>
</g>
</svg>
